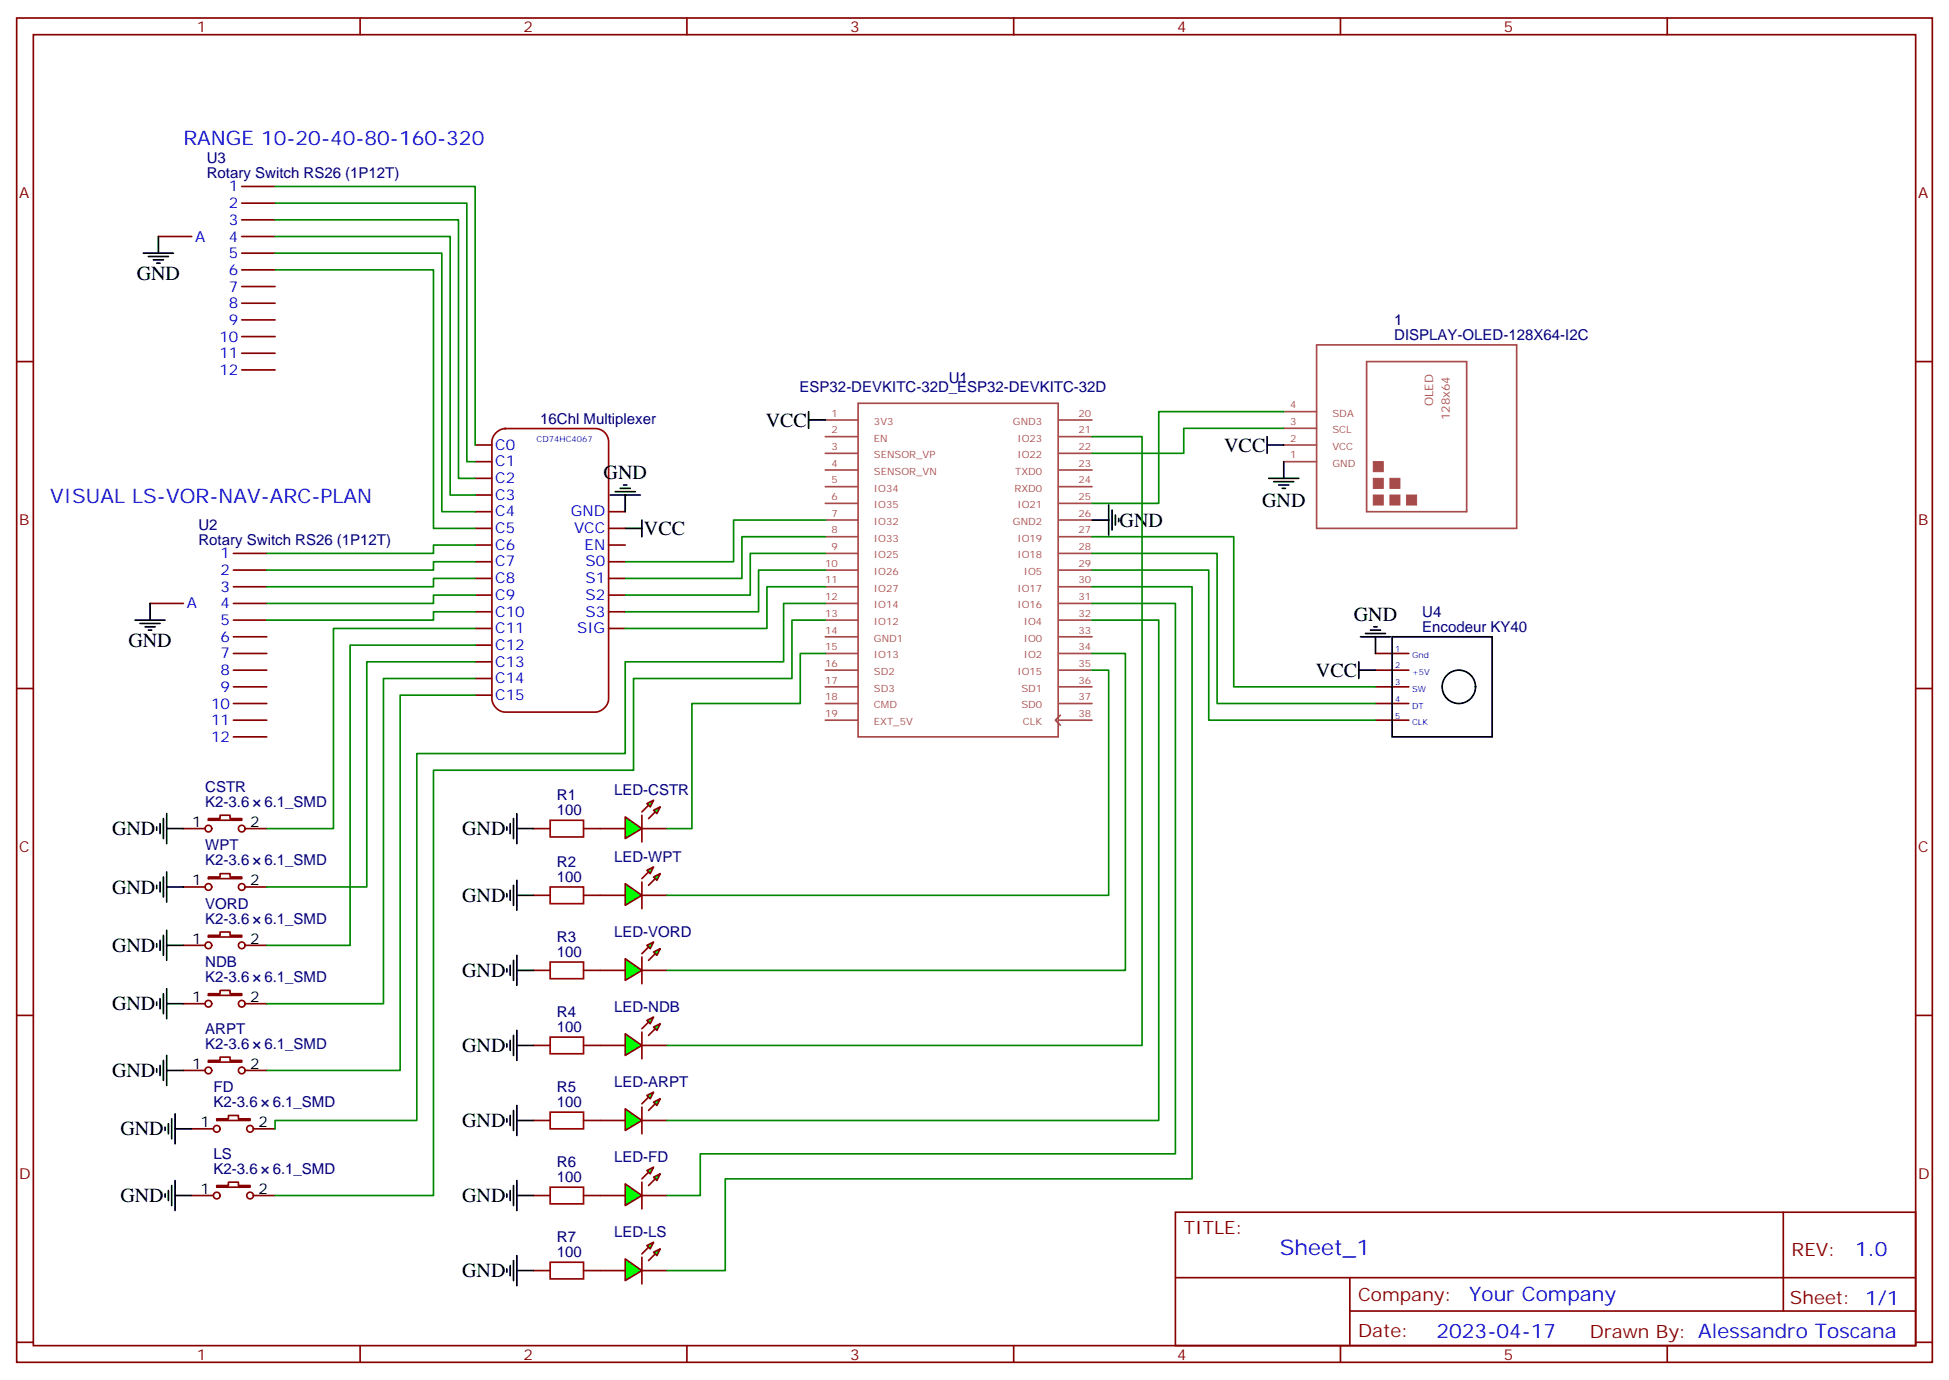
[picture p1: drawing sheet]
<svg xmlns="http://www.w3.org/2000/svg" width="412mm" height="292mm" viewBox="0 0 412 292" stroke-linecap="round" stroke-linejoin="round" font-family="sans-serif">
<g fill="none" stroke="#870000" stroke-width=".35">
<path d="M3.5 3.8h405.4v284.3h-405.4zM7.1 7.3h398.2v277.3h-398.2zM76.2 3.8v3.5M145.3 3.8v3.5M214.5 3.8v3.5M283.6 3.8v3.5M352.8 3.8v3.5M51.2 39.4h7M33.5 50h7.1M51.2 43h7M51.2 46.5h7M51.2 50h7"/>
<path d="M51.2 53.6h7M51.2 57.1h7M3.5 76.5h3.6M51.2 60.6h7M51.2 64.1h7M51.2 67.7h7M51.2 71.2h7M51.2 74.7h7M51.2 78.2h7M405.3 76.5h3.6M49.4 117.1h7M31.7 127.6h7.1"/>
<path d="M49.4 120.6h7M49.4 124.1h7M49.4 127.6h7M49.4 131.2h7M49.4 134.7h7M49.4 138.2h7M291 138.2h7.1M3.5 145.6h3.6M49.4 141.7h7M49.4 145.3h7M49.4 148.8h7M49.4 152.3h7"/>
<path d="M49.4 155.9h7M291 141.7h7.1M291 145.3h7.1M291 148.8h7.1M291 152.3h7.1M405.3 145.6h3.6M112.9 175.3h3.5M123.5 175.3h3.5M112.9 189.4h3.5M123.5 189.4h3.5M3.5 214.8h3.6M112.9 205.2h3.5"/>
<path d="M123.5 205.2h3.5M405.3 214.8h3.6M112.9 221.1h3.5M112.9 237h3.5M123.5 221.1h3.5M123.5 237h3.5M112.9 252.9h3.5M123.5 252.9h3.5M248.7 256.4h156.6v28.2h-156.6zM377.3 256.4v20.9M112.9 268.7h3.5M123.5 268.7h3.5"/>
<path d="M248.7 270.2h156.5M285.6 277.3h119.6M285.6 270.2v14.2M3.5 283.9h3.6M76.2 284.6v3.5M145.3 284.6v3.5M214.5 284.6v3.5M283.6 284.6v3.5M352.8 284.6v3.5M405.3 283.9h3.6"/>
</g>
<g fill="none" stroke="#a64a4a" stroke-width=".35">
<path d="M278.6 73h42.3v38.8h-42.3zM289.2 76.5h21.1v31.7h-21.1zM174.6 88.8h7M174.6 92.4h7M174.6 95.9h7M174.6 99.4h7M181.6 85.3h42.3v70.6h-42.3zM224.1 88.8h7M224.1 92.4h7M224.1 95.9h7M224.1 99.4h7M271.6 97.6h7"/>
<path d="M271.6 94.1h7M271.6 90.6h7M271.6 87.1h7M174.6 110h7M174.6 117.1h7M174.6 113.5h7M174.6 106.5h7M174.6 102.9h7M224.1 110h7M224.1 117.1h7M224.1 113.5h7M224.1 106.5h7"/>
<path d="M224.1 102.9h7M174.6 134.7h7M174.6 138.2h7M174.6 131.2h7M174.6 120.6h7M174.6 127.6h7M174.6 124.1h7M224.1 134.7h7M224.1 138.2h7M224.1 131.2h7M224.1 120.6h7M224.1 127.6h7"/>
<path d="M224.1 124.1h7M174.6 152.3h7M174.6 148.8h7M174.6 141.7h7M174.6 145.3h7M224.1 152.3h7M224.1 148.8h7M224.1 141.7h7M224.1 145.3h7M224.4 151.3l-1.1 1 1.1 1.1"/>
</g>
<g fill="#a64a4a" stroke="#a64a4a" stroke-width=".21">
<path d="M290.6 104.7h2.1v2.1h-2.1z"/>
<path d="M290.6 101.2h2.1v2.1h-2.1z"/>
<path d="M294.1 104.7h2.1v2.1h-2.1z"/>
<path d="M290.6 97.6h2.1v2.2h-2.1z"/>
<path d="M297.6 104.7h2.1v2.1h-2.1z"/>
<path d="M294.1 101.2h2.1v2.1h-2.1z"/>
</g>
<g fill="none" stroke="#000" stroke-width=".35">
<path d="M294.6 134.7h21.1v21.2h-21.1z"/>
<circle cx="308.7" cy="145.3" r="3.5"/>
</g>
<path d="M116.4 173.5h7.1v3.5h-7.1zM116.4 187.6h7.1v3.5h-7.1zM116.4 203.5h7.1v3.5h-7.1zM116.4 219.4h7.1v3.5h-7.1zM116.4 235.2h7.1v3.6h-7.1zM116.4 251.1h7.1v3.5h-7.1zM116.4 267h7.1v3.5h-7.1z" fill="none" stroke="#a10000" stroke-width=".35"/>
<path d="M132.3 172.8l3.5 2.5-3.5 2.1z" fill="#0f0" stroke="#870000" stroke-width=".35"/>
<path d="M135.8 172.4v5.7z" fill="#f00" stroke="#870000" stroke-width=".35"/>
<g fill="#870000" stroke="#870000" stroke-width=".35">
<path d="M135.8 171.7l1.4-1.4z"/>
<path d="M137.2 173.1l1.4-1.4z"/>
</g>
<g fill="#0f0" stroke="#870000" stroke-width=".35">
<path d="M136.9 170l1.4-.7-.7 1.4z"/>
<path d="M138.3 171.4l1.4-.7-.7 1.4z"/>
</g>
<path d="M127 175.3h5.3M135.8 175.3h5.3" fill="none" stroke="#870000" stroke-width=".35"/>
<path d="M132.3 186.9l3.5 2.5-3.5 2.1z" fill="#0f0" stroke="#870000" stroke-width=".35"/>
<path d="M135.8 186.5v5.7z" fill="#f00" stroke="#870000" stroke-width=".35"/>
<g fill="#870000" stroke="#870000" stroke-width=".35">
<path d="M135.8 185.8l1.4-1.4z"/>
<path d="M137.2 187.3l1.4-1.5z"/>
</g>
<g fill="#0f0" stroke="#870000" stroke-width=".35">
<path d="M136.9 184.1l1.4-.7-.7 1.4z"/>
<path d="M138.3 185.5l1.4-.7-.7 1.4z"/>
</g>
<path d="M127 189.4h5.3M135.8 189.4h5.3" fill="none" stroke="#870000" stroke-width=".35"/>
<path d="M132.3 202.8l3.5 2.4-3.5 2.2z" fill="#0f0" stroke="#870000" stroke-width=".35"/>
<path d="M135.8 202.4v5.7z" fill="#f00" stroke="#870000" stroke-width=".35"/>
<g fill="#870000" stroke="#870000" stroke-width=".35">
<path d="M135.8 201.7l1.4-1.4z"/>
<path d="M137.2 203.1l1.4-1.4z"/>
</g>
<g fill="#0f0" stroke="#870000" stroke-width=".35">
<path d="M136.9 200l1.4-.8-.7 1.5z"/>
<path d="M138.3 201.4l1.4-.7-.7 1.4z"/>
</g>
<path d="M127 205.2h5.3M135.8 205.2h5.3" fill="none" stroke="#870000" stroke-width=".35"/>
<path d="M132.3 218.7l3.5 2.4-3.5 2.1z" fill="#0f0" stroke="#870000" stroke-width=".35"/>
<path d="M135.8 218.3v5.6z" fill="#f00" stroke="#870000" stroke-width=".35"/>
<g fill="#870000" stroke="#870000" stroke-width=".35">
<path d="M135.8 217.6l1.4-1.4z"/>
<path d="M137.2 219l1.4-1.4z"/>
</g>
<g fill="#0f0" stroke="#870000" stroke-width=".35">
<path d="M136.9 215.8l1.4-.7-.7 1.4z"/>
<path d="M138.3 217.2l1.4-.7-.7 1.4z"/>
</g>
<path d="M127 221.1h5.3M135.8 221.1h5.3" fill="none" stroke="#870000" stroke-width=".35"/>
<path d="M132.3 234.5l3.5 2.5-3.5 2.1z" fill="#0f0" stroke="#870000" stroke-width=".35"/>
<path d="M135.8 234.2v5.6z" fill="#f00" stroke="#870000" stroke-width=".35"/>
<g fill="#870000" stroke="#870000" stroke-width=".35">
<path d="M135.8 233.5l1.4-1.4z"/>
<path d="M137.2 234.9l1.4-1.4z"/>
</g>
<g fill="#0f0" stroke="#870000" stroke-width=".35">
<path d="M136.9 231.7l1.4-.7-.7 1.4z"/>
<path d="M138.3 233.1l1.4-.7-.7 1.4z"/>
</g>
<path d="M127 237h5.3M135.8 237h5.3" fill="none" stroke="#870000" stroke-width=".35"/>
<path d="M132.3 250.4l3.5 2.5-3.5 2.1z" fill="#0f0" stroke="#870000" stroke-width=".35"/>
<path d="M135.8 250v5.7z" fill="#f00" stroke="#870000" stroke-width=".35"/>
<g fill="#870000" stroke="#870000" stroke-width=".35">
<path d="M135.8 249.3l1.4-1.4z"/>
<path d="M137.2 250.8l1.4-1.5z"/>
</g>
<g fill="#0f0" stroke="#870000" stroke-width=".35">
<path d="M136.9 247.6l1.4-.7-.7 1.4z"/>
<path d="M138.3 249l1.4-.7-.7 1.4z"/>
</g>
<path d="M127 252.9h5.3M135.8 252.9h5.3" fill="none" stroke="#870000" stroke-width=".35"/>
<path d="M132.3 266.3l3.5 2.4-3.5 2.2z" fill="#0f0" stroke="#870000" stroke-width=".35"/>
<path d="M135.8 265.9v5.7z" fill="#f00" stroke="#870000" stroke-width=".35"/>
<g fill="#870000" stroke="#870000" stroke-width=".35">
<path d="M137.2 263.8l-1.4 1.4z"/>
<path d="M137.2 266.6l1.4-1.4z"/>
</g>
<g fill="#0f0" stroke="#870000" stroke-width=".35">
<path d="M136.9 263.5l1.4-.8-.7 1.5z"/>
<path d="M138.3 264.9l1.4-.7-.7 1.4z"/>
</g>
<g fill="none" stroke="#870000" stroke-width=".35">
<path d="M100.5 94.1h3.6M100.5 97.6h3.6M100.5 101.2h3.6M100.5 104.7h3.6M100.5 108.2h3.6M100.5 111.8h3.6M100.5 115.3h3.6M100.5 118.8h3.6M128.8 108.2h3.5M128.8 111.8h3.5M128.8 115.3h3.5M128.8 118.8h3.5"/>
<path d="M100.5 122.3h3.6M100.5 125.9h3.6M100.5 129.4h3.6M100.5 132.9h3.6M100.5 136.5h3.6M100.5 140h3.6M128.8 122.3h3.5M128.8 125.9h3.5M128.8 129.4h3.5M128.8 132.9h3.5M100.5 143.5h3.6M100.5 147h3.6"/>
<path d="M38.8 175.3h4.6M44.1 173.1h2.5v-.7h2.1v.7h2.5v.4h-7.1zM51.9 175.3h4.5M38.8 187.6h4.6M38.8 200h4.6M44.1 185.5h2.5v-.7h2.1v.7h2.5v.3h-7.1zM44.1 197.8h2.5v-.7h2.1v.7h2.5v.4h-7.1zM51.9 187.6h4.5M51.9 200h4.5M38.8 212.3h4.6M44.1 210.2h2.5v-.7h2.1v.7h2.5v.3h-7.1zM51.9 212.3h4.5"/>
<path d="M38.8 226.4h4.6M40.6 238.8h4.6M44.1 224.3h2.5v-.7h2.1v.7h2.5v.3h-7.1zM45.9 236.6h2.4v-.7h2.1v.7h2.5v.4h-7zM51.9 226.4h4.5M53.6 238.8h4.6M40.6 252.9h4.6M45.9 250.8h2.4v-.8h2.1v.8h2.5v.3h-7zM53.6 252.9h4.6M127 268.7h5.3M135.8 268.7h5.3"/>
<circle cx="44.1" cy="175.3" r=".71"/>
<circle cx="51.2" cy="175.3" r=".71"/>
<circle cx="44.1" cy="187.6" r=".71"/>
<circle cx="44.1" cy="200" r=".71"/>
<circle cx="51.2" cy="187.6" r=".71"/>
<circle cx="51.2" cy="200" r=".71"/>
<circle cx="44.1" cy="212.3" r=".71"/>
<circle cx="51.2" cy="212.3" r=".71"/>
<circle cx="44.1" cy="226.4" r=".71"/>
<circle cx="45.9" cy="238.8" r=".71"/>
<circle cx="51.2" cy="226.4" r=".71"/>
<circle cx="52.9" cy="238.8" r=".71"/>
<circle cx="45.9" cy="252.9" r=".71"/>
<circle cx="52.9" cy="252.9" r=".71"/>
</g>
<path d="M104.8 91.7a2.99 2.99 0 0 1 2.1-1.1h19.1a2.82 2.82 0 0 1 2.8 2.9v54.3a3 3 0 0 1-2.8 2.8h-19.1a3 3 0 0 1-2.8-2.8v-54.3l.1-.7z" fill="none" stroke="#900" stroke-width=".35"/>
<g fill="none" stroke="#008700" stroke-width=".35">
<path d="M58.2 39.4h42.3v54.7M58.2 43h40.6v54.6h1.7M58.2 46.5h38.8v54.7h3.5M58.2 50h37v54.7h5.3M58.2 53.6h35.3v54.6h7M58.2 57.1h33.5v54.7h8.8M231.1 92.4h10.6v128.7h-100.6M271.6 90.6h-21.1v5.3h-19.4M271.6 87.1h-26.4v19.4h-14.1M100.5 115.3h-8.8v1.8h-35.3M100.5 118.8h-8.8v1.8h-35.3M174.6 110h-19.4v8.8h-22.9"/>
<path d="M174.6 113.5h-17.6v8.8h-24.7M174.6 117.1h-15.9v8.8h-26.4M231.1 117.1h26.4v31.7h33.5M231.1 113.5h30v31.8h29.9M100.5 122.3h-8.8v1.8h-35.3M100.5 125.9h-8.8v1.7h-35.3M100.5 129.4h-8.8v1.8h-35.3M100.5 132.9h-29.9v42.4h-14.2M100.5 136.5h-26.4v63.5h-17.7M100.5 140h-22.9v47.6h-21.2M174.6 120.6h-14.1v8.8h-28.2M174.6 124.1h-12.3v8.8h-30"/>
<path d="M174.6 127.6h-8.8v12.4h-33.5v19.4h-44.1v77.6h-30v1.8M174.6 131.2h-7v12.3h-33.5v19.4h-42.4v90h-33.5M174.6 138.2h-5.3v10.6h-22.9v26.5h-5.3M231.1 138.2h7v67h-97M231.1 131.2h14.1v105.8h-104.1M231.1 127.6h17.6v116.5h-100.5v8.8h-7.1M231.1 124.1h21.1v125.2h-98.7v19.4h-12.4M231.1 120.6h24.7v31.7h35.2M100.5 143.5h-19.4v68.8h-24.7M100.5 147h-15.8v79.4h-28.3M231.1 141.7h3.5v47.7h-93.5"/>
</g>
<g fill="none" stroke="#000" stroke-width=".35">
<path d="M30.3 53.6h6.4M31.4 54.3h4.2M32.5 55h2.1M33.2 55.7h.7M33.5 50v3.6M171.1 88.8h3.5M171.1 87.1v3.5M268.1 94.1h3.5M268.1 92.4v3.5M271.6 97.6v3.6M129.1 104.7h6.4M130.2 104h4.2"/>
<path d="M131.2 103.3h2.1M131.9 102.6h.7M132.3 111.8h3.5M132.3 104.7v3.5M135.8 110v3.5M231.1 110h3.5M234.6 106.8v6.4M235.3 107.9v4.2M236 108.9v2.2M236.7 109.6v.7M268.5 101.2h6.3M269.5 101.9h4.3"/>
<path d="M270.6 102.6h2.1M271.3 103.3h.7M28.6 131.2h6.3M29.6 131.9h4.3M30.7 132.6h2.1M31.4 133.3h.7M31.7 127.6v3.6M287.5 140v3.5M287.9 134.7h6.3M288.9 134h4.3M290 133.3h2.1M290.7 132.6h.7"/>
<path d="M291 134.7v3.5M287.5 141.7h3.5M33.2 174.9v.7M33.9 174.2v2.1M34.6 173.1v4.3M35.3 175.3h3.5M35.3 172.1v6.3M107.2 174.9v.7M107.9 174.2v2.1M108.7 173.1v4.3M109.4 175.3h3.5M109.4 172.1v6.3"/>
<path d="M33.2 187.3v.7M33.2 199.6v.7M33.9 186.5v2.2M33.9 198.9v2.1M34.6 185.5v4.2M34.6 197.8v4.3M35.3 184.4v6.4M35.3 196.8v6.3M35.3 187.6h3.5M35.3 200h3.5M107.2 189v.7M107.9 188.3v2.1"/>
<path d="M108.7 187.3v4.2M109.4 186.2v6.3M109.4 189.4h3.5M33.2 211.9v.8M33.9 211.2v2.2M34.6 210.2v4.2M35.3 209.1v6.4M35.3 212.3h3.5M107.2 204.9v.7M107.9 204.2v2.1M108.7 203.1v4.3M108.7 219v4.2"/>
<path d="M109.4 202.1v6.3M109.4 217.9v6.4M109.4 205.2h3.5M33.2 226.1v.7M33.9 225.4v2.1M34.6 224.3v4.2M34.9 238.4v.7M35.3 223.2v6.4M35.3 226.4h3.5M35.6 237.7v2.1M36.3 236.6v4.3M37 238.8h3.6"/>
<path d="M37 235.6v6.3M107.2 220.8v.7M107.2 236.6v.7M107.9 220.1v2.1M107.9 235.9v2.2M108.7 234.9v4.2M109.4 233.8v6.4M109.4 221.1h3.5M109.4 237h3.5M34.9 252.5v.7M35.6 251.8v2.1M36.3 250.8v4.2"/>
<path d="M37 249.7v6.3M37 252.9h3.6M107.2 252.5v.7M107.9 251.8v2.1M108.7 250.8v4.2M109.4 252.9h3.5M109.4 249.7v6.3M107.2 268.4v.7M107.9 267.7v2.1M108.7 266.6v4.3M109.4 265.6v6.3M109.4 268.7h3.5"/>
</g>
<text font-size="4.6" fill="#00f" x="270.8" y="265.4">Sheet_1</text>
<g font-size="4.2" fill="#00f">
<text x="38.8" y="30.6">RANGE 10-20-40-80-160-320</text>
<text x="10.6" y="106.5">VISUAL LS-VOR-NAV-ARC-PLAN</text>
<text x="392.5" y="265.7">1.0</text>
<text x="310.9" y="275.2">Your Company</text>
<text x="304" y="283">2023-04-17</text>
</g>
<g font-size="4.2">
<text x="28.9" y="59.2">GND</text>
<text x="162" y="90.2">VCC</text>
<text x="259" y="95.5">VCC</text>
<text x="127.7" y="101.4">GND</text>
<text x="267.1" y="107.2">GND</text>
<text x="136.2" y="113.1">VCC</text>
<text x="236.9" y="111.4">GND</text>
<text x="286.5" y="131.4">GND</text>
<text x="27.2" y="136.8">GND</text>
<text x="278.4" y="143.1">VCC</text>
<text x="23.7" y="176.7">GND</text>
<text x="97.8" y="176.7">GND</text>
<text x="23.7" y="189">GND</text>
<text x="97.8" y="190.8">GND</text>
<text x="23.7" y="201.4">GND</text>
<text x="97.8" y="206.7">GND</text>
<text x="23.7" y="213.7">GND</text>
<text x="23.7" y="227.8">GND</text>
<text x="97.8" y="222.5">GND</text>
<text x="97.8" y="238.4">GND</text>
<text x="25.5" y="240.2">GND</text>
<text x="25.5" y="254.3">GND</text>
<text x="97.8" y="254.3">GND</text>
<text x="97.8" y="270.2">GND</text>
</g>
<g font-size="3.9" fill="#800">
<text x="250.5" y="261">TITLE:</text>
<text x="379.1" y="265.7">REV:</text>
<text x="287.4" y="275.2">Company:</text>
<text x="378.7" y="275.8">Sheet: 1/1</text>
<text x="287.4" y="282.9">Date:</text>
<text x="336.4" y="282.9">Drawn By: Alessandro Toscana</text>
</g>
<g font-size="3.2" fill="#800">
<text x="41.6" y="6.8">1</text>
<text x="110.8" y="6.8">2</text>
<text x="179.9" y="6.8">3</text>
<text x="249.1" y="6.8">4</text>
<text x="318.2" y="6.8">5</text>
<text x="4.1" y="41.9">A</text>
<text x="405.9" y="41.9">A</text>
<text x="4.1" y="111.1">B</text>
<text x="405.9" y="111.1">B</text>
<text x="4.1" y="180.2">C</text>
<text x="405.9" y="180.2">C</text>
<text x="4.1" y="249.3">D</text>
<text x="405.9" y="249.3">D</text>
<text x="41.6" y="287.6">1</text>
<text x="110.8" y="287.6">2</text>
<text x="179.9" y="287.6">3</text>
<text x="249.1" y="287.6">4</text>
<text x="318.2" y="287.6">5</text>
</g>
<g font-size="3.2" fill="#000080">
<text x="43.8" y="34.5">U3</text>
<text x="43.8" y="37.7">Rotary Switch RS26 (1P12T)</text>
<text x="295" y="71.9">DISPLAY-OLED-128X64-I2C</text>
<text x="295" y="68.7">1</text>
<text x="169.2" y="82.9">ESP32-DEVKITC-32D_ESP32-DEVKITC-32D</text>
<text x="200.7" y="81">U1</text>
<text x="114.3" y="89.6">16Chl Multiplexer</text>
<text x="42" y="112.1">U2</text>
<text x="42" y="115.3">Rotary Switch RS26 (1P12T)</text>
<text x="300.9" y="130.5">U4</text>
<text x="300.9" y="133.6">Encodeur KY40</text>
<text x="43.4" y="167.5">CSTR</text>
<text x="43.4" y="170.7">K2-3.6</text>
<text x="55.9" y="170.7">6.1_SMD</text>
<text x="117.8" y="172.4">100</text>
<text x="117.8" y="169.3">R1</text>
<text x="129.9" y="168.2">LED-CSTR</text>
<text x="43.4" y="179.8">WPT</text>
<text x="43.4" y="183">K2-3.6</text>
<text x="55.9" y="183">6.1_SMD</text>
<text x="117.8" y="183.4">R2</text>
<text x="129.9" y="182.3">LED-WPT</text>
<text x="117.8" y="186.5">100</text>
<text x="43.4" y="195.4">K2-3.6</text>
<text x="43.4" y="192.2">VORD</text>
<text x="55.9" y="195.4">6.1_SMD</text>
<text x="117.8" y="202.4">100</text>
<text x="117.8" y="199.2">R3</text>
<text x="129.9" y="198.2">LED-VORD</text>
<text x="43.4" y="207.7">K2-3.6</text>
<text x="43.4" y="204.5">NDB</text>
<text x="55.9" y="207.7">6.1_SMD</text>
<text x="117.8" y="215.1">R4</text>
<text x="129.9" y="214.1">LED-NDB</text>
<text x="43.4" y="221.8">K2-3.6</text>
<text x="43.4" y="218.7">ARPT</text>
<text x="55.9" y="221.8">6.1_SMD</text>
<text x="117.8" y="218.3">100</text>
<text x="45.2" y="231">FD</text>
<text x="117.8" y="231">R5</text>
<text x="129.9" y="229.9">LED-ARPT</text>
<text x="45.2" y="234.2">K2-3.6</text>
<text x="57.7" y="234.2">6.1_SMD</text>
<text x="117.8" y="234.2">100</text>
<text x="45.2" y="245.1">LS</text>
<text x="129.9" y="245.8">LED-FD</text>
<text x="45.2" y="248.3">K2-3.6</text>
<text x="57.7" y="248.3">6.1_SMD</text>
<text x="117.8" y="250">100</text>
<text x="117.8" y="246.9">R6</text>
<text x="117.8" y="262.7">R7</text>
<text x="129.9" y="261.7">LED-LS</text>
<text x="117.8" y="265.9">100</text>
</g>
<g font-size="3.2" fill="#00f">
<text x="48.4" y="40.5">1</text>
<text x="48.4" y="44">2</text>
<text x="48.4" y="47.6">3</text>
<text x="41.3" y="51.1">A</text>
<text x="48.4" y="51.1">4</text>
<text x="48.4" y="54.6">5</text>
<text x="48.4" y="58.1">6</text>
<text x="48.4" y="61.7">7</text>
<text x="48.4" y="65.2">8</text>
<text x="48.4" y="68.7">9</text>
<text x="46.4" y="72.2">10</text>
<text x="46.4" y="75.8">11</text>
<text x="46.4" y="79.3">12</text>
<text x="104.8" y="95.1">C0</text>
<text x="104.8" y="98.7">C1</text>
<text x="104.8" y="102.2">C2</text>
<text x="104.8" y="105.7">C3</text>
<text x="104.8" y="109.2">C4</text>
<text x="104.8" y="112.8">C5</text>
<text x="120.8" y="109.2">GND</text>
<text x="121.5" y="112.8">VCC</text>
<text x="46.7" y="118.1">1</text>
<text x="104.8" y="116.3">C6</text>
<text x="104.8" y="119.8">C7</text>
<text x="123.7" y="116.3">EN</text>
<text x="123.9" y="119.8">S0</text>
<text x="46.7" y="121.6">2</text>
<text x="46.7" y="125.2">3</text>
<text x="104.8" y="123.3">C8</text>
<text x="123.9" y="123.3">S1</text>
<text x="39.5" y="128.7">A</text>
<text x="46.7" y="128.7">4</text>
<text x="104.8" y="126.9">C9</text>
<text x="104.8" y="130.4">C10</text>
<text x="123.9" y="126.9">S2</text>
<text x="123.9" y="130.4">S3</text>
<text x="46.7" y="132.2">5</text>
<text x="46.7" y="135.7">6</text>
<text x="104.8" y="133.9">C11</text>
<text x="104.8" y="137.5">C12</text>
<text x="122.1" y="133.9">SIG</text>
<text x="46.7" y="139.3">7</text>
<text x="46.7" y="142.8">8</text>
<text x="104.8" y="141">C13</text>
<text x="44.7" y="149.9">10</text>
<text x="46.7" y="146.3">9</text>
<text x="104.8" y="144.5">C14</text>
<text x="104.8" y="148">C15</text>
<text x="44.7" y="153.4">11</text>
<text x="44.7" y="156.9">12</text>
</g>
<g font-size="3.2">
<text x="40.7" y="174.9">1</text>
<text x="52.9" y="174.9">2</text>
<text x="40.7" y="187.3">1</text>
<text x="52.9" y="187.3">2</text>
<text x="40.7" y="199.6">1</text>
<text x="52.9" y="199.6">2</text>
<text x="40.7" y="211.9">1</text>
<text x="52.9" y="211.9">2</text>
<text x="40.7" y="226.1">1</text>
<text x="52.9" y="226.1">2</text>
<text x="42.4" y="238.4">1</text>
<text x="54.7" y="238.4">2</text>
<text x="42.4" y="252.5">1</text>
<text x="54.7" y="252.5">2</text>
</g>
<g font-size="2.5" fill="#a54b4b">
<text x="303.3" y="85.9" transform="rotate(-90 303.3 85.9)">OLED</text>
<text x="306.8" y="88.9" transform="rotate(-90 306.8 88.9)">128x64</text>
</g>
<g font-size="2.1" fill="#a54b4b">
<text x="175.9" y="88.1">1</text>
<text x="184.9" y="89.9">3V3</text>
<text x="214.3" y="89.9">GND3</text>
<text x="228.2" y="88.1">20</text>
<text x="273" y="89.9">3</text>
<text x="273" y="86.4">4</text>
<text x="281.9" y="88.1">SDA</text>
<text x="175.9" y="91.7">2</text>
<text x="175.9" y="95.2">3</text>
<text x="184.9" y="93.4">EN</text>
<text x="215.3" y="93.4">IO23</text>
<text x="228.2" y="95.2">22</text>
<text x="228.2" y="91.7">21</text>
<text x="273" y="93.4">2</text>
<text x="281.9" y="95.2">VCC</text>
<text x="281.9" y="91.6">SCL</text>
<text x="175.9" y="98.7">4</text>
<text x="184.9" y="100.5">SENSOR_VN</text>
<text x="184.9" y="96.9">SENSOR_VP</text>
<text x="214.8" y="100.5">TXD0</text>
<text x="215.3" y="96.9">IO22</text>
<text x="228.2" y="98.7">23</text>
<text x="273" y="97">1</text>
<text x="281.9" y="98.7">GND</text>
<text x="175.9" y="102.2">5</text>
<text x="175.9" y="105.8">6</text>
<text x="184.9" y="104">IO34</text>
<text x="184.9" y="107.5">IO35</text>
<text x="214.6" y="104">RXD0</text>
<text x="215.3" y="107.5">IO21</text>
<text x="228.2" y="105.8">25</text>
<text x="228.2" y="102.2">24</text>
<text x="175.9" y="109.3">7</text>
<text x="175.9" y="112.8">8</text>
<text x="184.9" y="111">IO32</text>
<text x="214.3" y="111">GND2</text>
<text x="228.2" y="109.3">26</text>
<text x="228.2" y="112.8">27</text>
<text x="174.6" y="119.9">10</text>
<text x="175.9" y="116.4">9</text>
<text x="184.9" y="118.1">IO25</text>
<text x="184.9" y="114.6">IO33</text>
<text x="215.3" y="118.1">IO18</text>
<text x="215.3" y="114.6">IO19</text>
<text x="228.2" y="119.9">29</text>
<text x="228.2" y="116.4">28</text>
<text x="174.6" y="123.4">11</text>
<text x="184.9" y="121.6">IO26</text>
<text x="184.9" y="125.1">IO27</text>
<text x="215.3" y="125.1">IO17</text>
<text x="216.6" y="121.6">IO5</text>
<text x="228.2" y="123.4">30</text>
<text x="174.6" y="130.5">13</text>
<text x="174.6" y="126.9">12</text>
<text x="184.9" y="128.7">IO14</text>
<text x="215.3" y="128.7">IO16</text>
<text x="228.2" y="130.5">32</text>
<text x="228.2" y="126.9">31</text>
<text x="174.6" y="134">14</text>
<text x="174.6" y="137.5">15</text>
<text x="184.9" y="135.7">GND1</text>
<text x="184.9" y="132.2">IO12</text>
<text x="216.6" y="135.7">IO0</text>
<text x="216.6" y="132.2">IO4</text>
<text x="228.2" y="134">33</text>
<text x="228.2" y="137.5">34</text>
<text x="174.6" y="141.1">16</text>
<text x="184.9" y="139.3">IO13</text>
<text x="184.9" y="142.8">SD2</text>
<text x="215.3" y="142.8">IO15</text>
<text x="216.6" y="139.3">IO2</text>
<text x="228.2" y="141.1">35</text>
<text x="174.6" y="148.1">18</text>
<text x="174.6" y="144.6">17</text>
<text x="184.9" y="149.8">CMD</text>
<text x="184.9" y="146.3">SD3</text>
<text x="216.1" y="149.8">SD0</text>
<text x="216.1" y="146.3">SD1</text>
<text x="228.2" y="148.1">37</text>
<text x="228.2" y="144.6">36</text>
<text x="174.6" y="151.6">19</text>
<text x="184.9" y="153.4">EXT_5V</text>
<text x="216.4" y="153.4">CLK</text>
<text x="228.2" y="151.6">38</text>
</g>
<g font-size="1.8" fill="#00f">
<text x="113.5" y="93.5">CD74HC4067</text>
<text x="295.2" y="137.9">1</text>
<text x="295.2" y="141.4">2</text>
<text x="298.8" y="139.3">Gnd</text>
<text x="298.8" y="142.8">+5V</text>
<text x="295.2" y="144.9">3</text>
<text x="295.2" y="148.4">4</text>
<text x="298.8" y="146.3">SW</text>
<text x="298.8" y="149.9">DT</text>
<text x="295.2" y="152">5</text>
<text x="298.8" y="153.4">CLK</text>
</g>
</svg>
